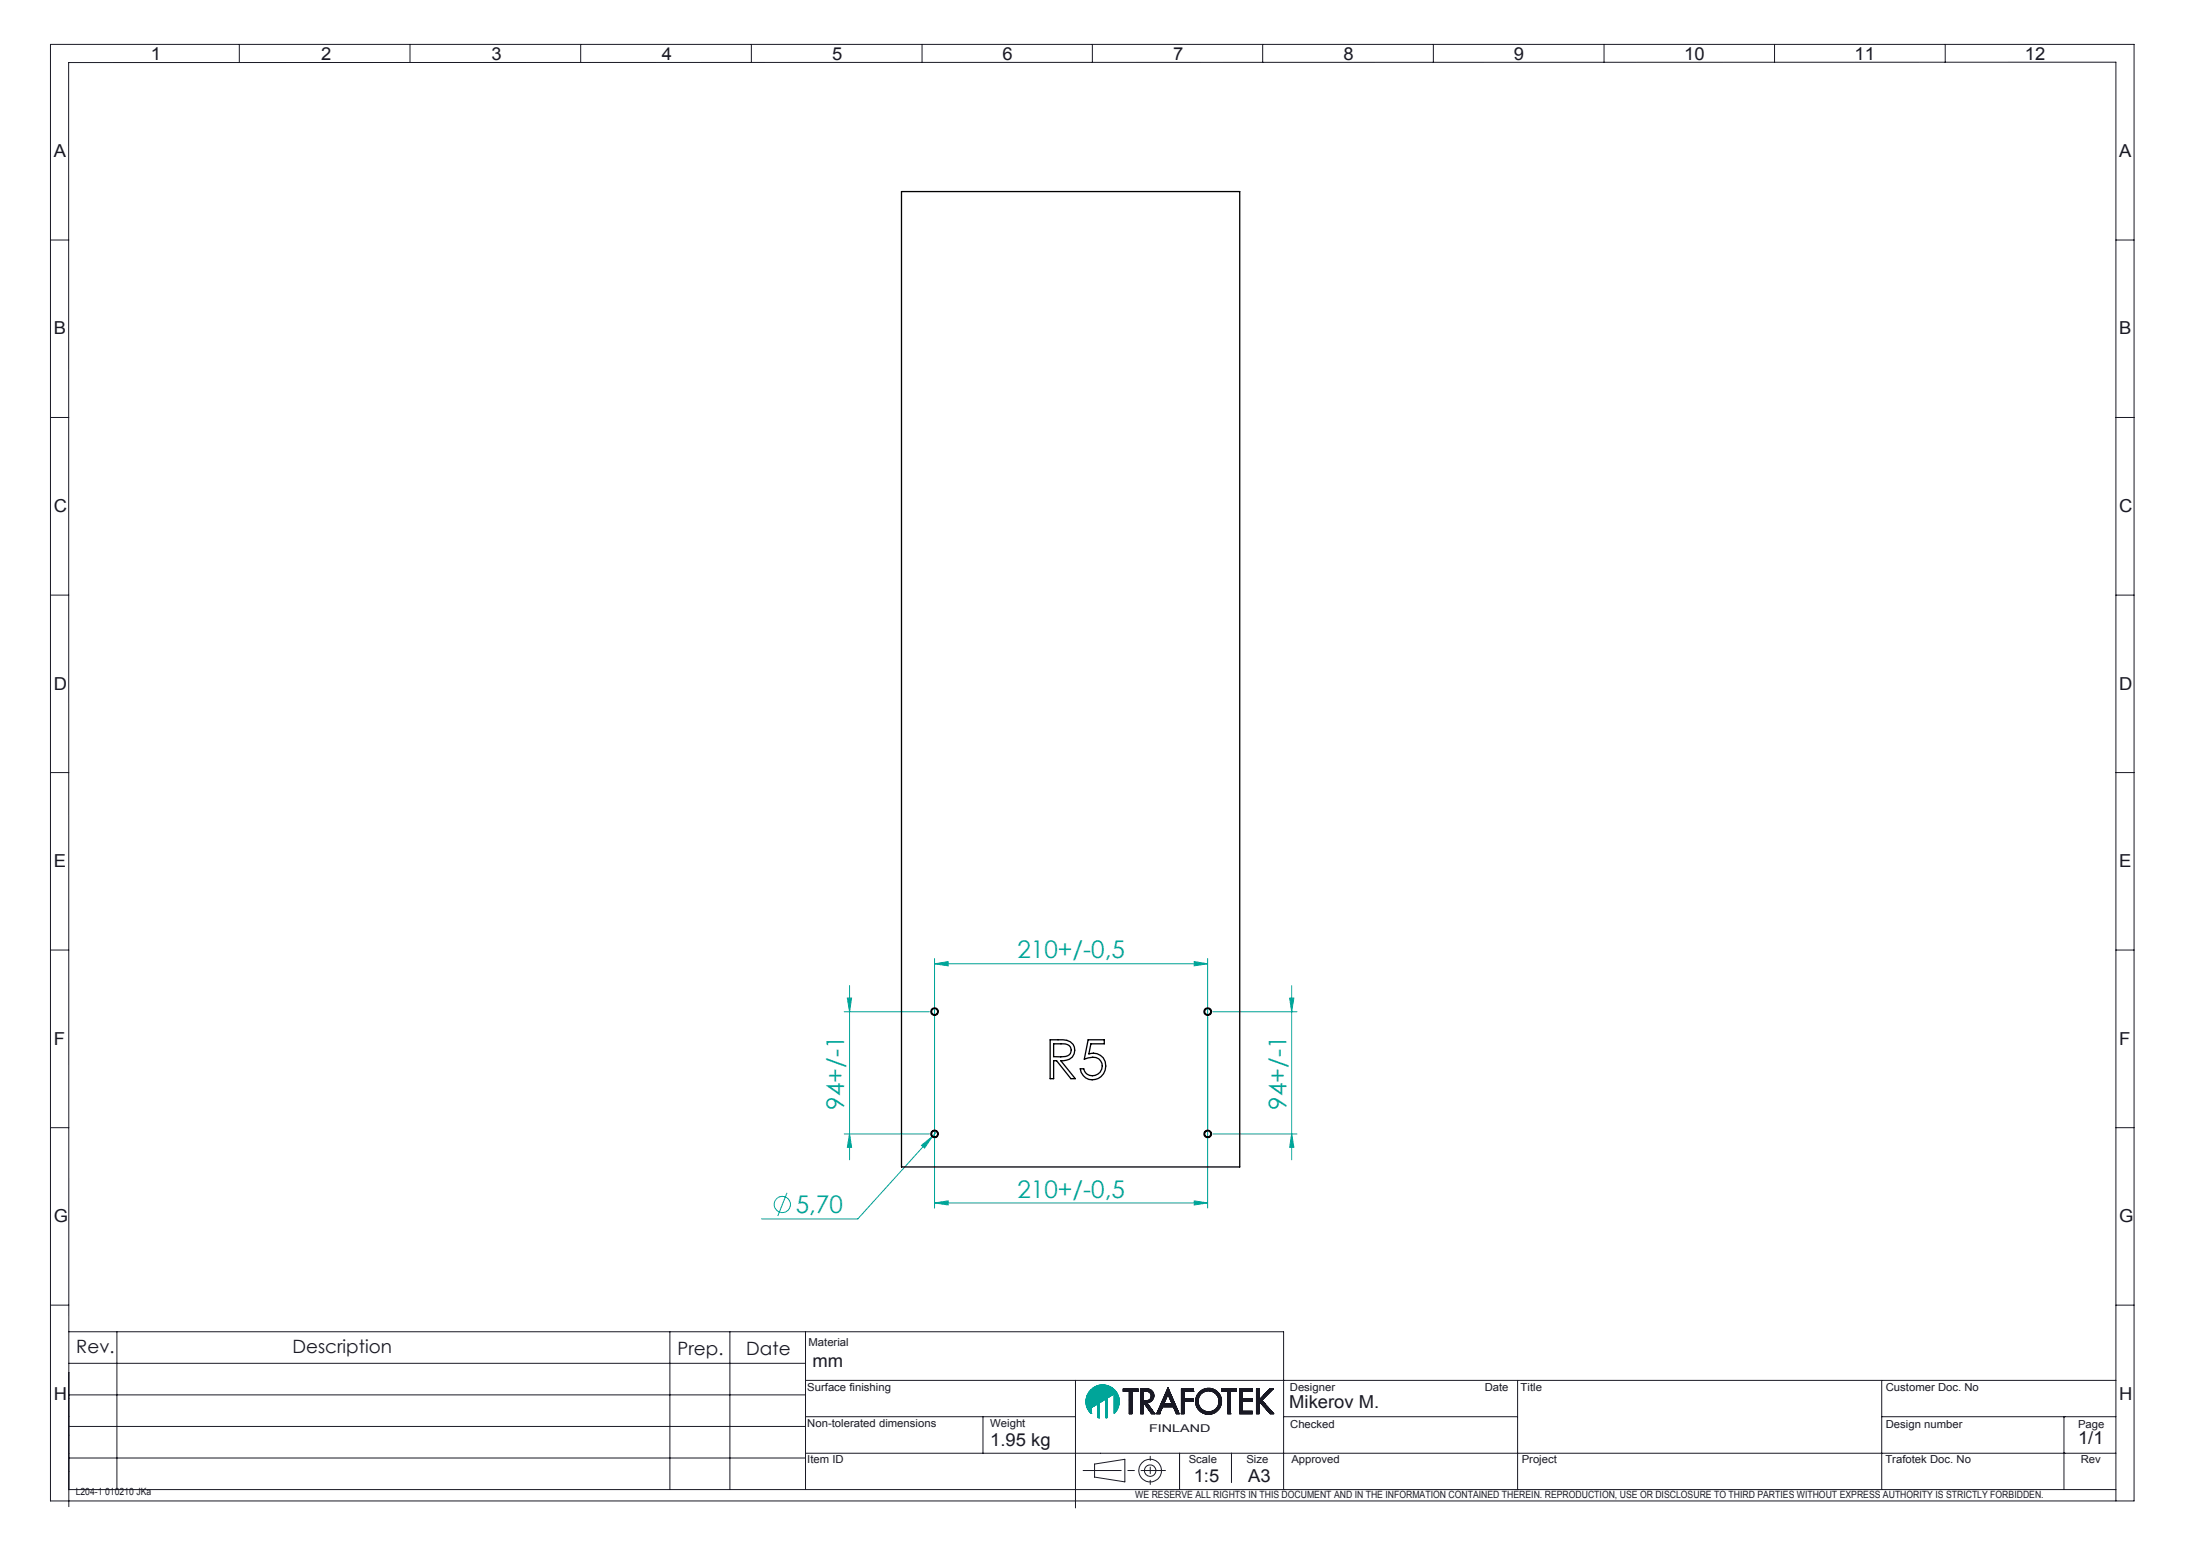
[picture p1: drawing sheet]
<svg xmlns="http://www.w3.org/2000/svg" width="420mm" height="297mm" viewBox="0 0 420 297" stroke-linecap="round" stroke-linejoin="round" font-family="sans-serif">
<g fill="none" stroke="#00a599" stroke-width=".19">
<path d="M162.3 194.5h16.3M162.9 191.9h.8l-.4 2.6zM163.3 189.5v33.5M179.6 185.3l2.6-.4v.8zM179.6 184.3v47.9M179.6 185.3h52.5M229.6 184.9l2.5 .4-2.5 .4zM232.1 184.3v47.9M233.2 194.5h16.1M247.9 191.9h.8l-.4 2.6zM248.3 189.5v33.5M162.3 218h16.3"/>
<path d="M163.3 218l.4 2.6h-.8zM179.2 218.5l-14.3 15.8h-18.5M180.1 217.4l-.9 1.1M233.2 218h16.1M248.3 218l.4 2.6h-.8zM151.3 229.3l-1.8 4.4M177.1 220.2l2.1-1.7-1.5 2.2zM179.6 231.2l2.6-.3v.7zM179.6 231.2h52.5M229.6 230.9l2.5 .3-2.5 .4zM209.7 271.7h.1M209.7 270.7l-.5 .5"/>
<path d="M209.7 270.8l-.4 .4M209.7 270.9l-.4 .3 .4-.3M209.7 271l-.3 .4M209.7 271.1l-.3 .3M209.7 271.2l-.3 .3M209.7 271.3l-.2 .2M209.7 271.4l-.2 .1M209.7 271.4l-.2 .2M209.7 271.5l-.1 .1M209.7 271.6h-.1M209.7 271.6v.1M209.7 271.7a3.2 3.2 0 0 1 0-4.5 3.2 3.2 0 0 1 4.5 0 3.2 3.2 0 0 1 0 4.5v-3.7l-1.3 .7v3.8l-.3 .1"/>
<path d="M209.8 267.1l-.2 .2M210 270.5l3.7-3.8-3.9 3.9M210.1 266.8l-.8 .8M210.3 266.7l-1.1 1.1M210.5 266.6l-1.4 1.4M210.6 266.5l-1.6 1.6M210.7 266.4l-1.7 1.8M210.9 266.4l-2 1.9M211 269.9v2.6M211 269.9l-1.3 .7v1.1M211 266.4l-2.1 2M211 272.5l.3 .1"/>
<path d="M211.1 266.3l-2.2 2.2M211.1 266.3l-2.3 2.3M211.2 266.3l-2.4 2.4M211.3 272.6v-2.9l1.3-.8v3.7M211.3 269.8l-.3 .3M211.3 269.8l-.3 .4M211.3 269.9l-.3 .3M211.3 270l-.3 .3M211.3 270l-.3 .4M211.3 270.1l-.3 .3M211.3 270.2l-.3 .3M211.3 270.3l-.3 .3"/>
<path d="M211.3 270.4l-.3 .3M211.3 270.5l-.3 .3M211.3 270.5l-.3 .4M211.3 270.6l-.3 .3M211.3 270.7l-.3 .3M211.3 270.8l-.3 .3M211.3 270.9l-.3 .3M211.3 271l-.3 .3M211.3 271l-.3 .4M211.3 271.1l-.3 .3M211.3 271.2l-.3 .3M211.3 271.2l-.3 .4"/>
<path d="M211.3 271.3l-.3 .3M211.3 271.4l-.3 .3M211.3 271.4l-.3 .4M211.3 271.5l-.3 .3M211.3 271.6l-.3 .3M211.3 271.6l-.3 .4M211.3 271.7l-.3 .4M211.3 271.8l-.3 .3M211.3 271.8l-.3 .4M211.3 271.9l-.3 .4M211.3 272l-.3 .3M211.3 272.1l-.3 .3"/>
<path d="M211.3 272.1l-.3 .4M211.3 272.2l-.3 .3M211.3 272.3l-.2 .2M211.3 272.4l-.1 .2M211.3 272.5l-.1 .1M211.3 272.6h.1M211.3 266.3l-2.5 2.5M211.4 266.3l-2.6 2.6M211.5 266.2l-2.7 2.8M211.6 266.2l-2.8 2.9M211.7 266.2l-3 2.9M211.7 266.2l-3 3"/>
<path d="M211.8 266.2l-3.1 3.1M211.9 266.2l-3.2 3.2M212 266.2l-3.3 3.3M212.1 266.2l-3.4 3.4M212.2 266.2l-3.5 3.5M212.3 266.2l-3.6 3.6M212.3 266.2l-3.5 3.6M212.4 266.3l-3.6 3.7M212.6 266.3l-3.8 3.8M212.6 269l1.7-1.7-1.7 1.7M212.6 270.6l.3-.3-.3 .3M212.7 266.3l-3.9 3.8"/>
<path d="M212.7 266.3l-3.9 3.9M212.8 266.3l-4 4M212.9 266.3l-4 4.1M212.9 268.8l-.3 .3M212.9 268.9l-.3 .3M212.9 269l-.3 .2M212.9 269l-.3 .3M212.9 269.1l-.3 .3M212.9 269.2l-.3 .2M212.9 269.2l-.3 .3M212.9 269.3l-.3 .3M212.9 269.4l-.3 .3"/>
<path d="M212.9 269.5l-.3 .3M212.9 269.6l-.3 .3M212.9 269.7l-.3 .2M212.9 269.7l-.3 .3M212.9 269.8l-.3 .3M212.9 269.9l-.3 .3M212.9 270l-.3 .3M212.9 270.1l-.3 .3M212.9 270.2l-.3 .2M212.9 270.2l-.3 .3M212.9 270.4l-.3 .3M212.9 270.5l-.3 .3"/>
<path d="M212.9 270.5l-.3 .4M212.9 270.6l-.3 .3M212.9 270.7l-.3 .3M212.9 270.8l-.3 .3M212.9 270.9l-.3 .3M212.9 271l-.3 .3M212.9 271l-.3 .4M212.9 271.1l-.3 .3M212.9 271.2l-.3 .3M212.9 271.2l-.3 .4M212.9 271.3l-.3 .3M212.9 271.4l-.3 .3"/>
<path d="M212.9 271.5l-.3 .3M212.9 271.6l-.3 .3M212.9 271.7l-.3 .3M212.9 271.7l-.3 .4M212.9 271.8l-.3 .3M212.9 271.9l-.3 .3M212.9 272l-.3 .3M212.9 272.1l-.3 .3M212.9 272.2l-.3 .3M212.9 272.2l-.3 .4M212.9 272.3l-.3 .3M212.9 272.4l-.2 .2"/>
<path d="M212.9 272.4l-.1 .1M212.9 266.4l-4 4M213 266.4l-4.1 4.1M213.1 266.4l-4.1 4.2 4.1-4.2M213.2 266.5l-4.2 4.2M213.2 266.5l-4.2 4.2 4.3-4.2M213.3 266.5l-4.2 4.3 4.3-4.2M213.4 266.6l-4.3 4.3M213.5 266.6l-4.4 4.4M213.5 266.6l-4.3 4.4M213.6 266.7l-4.4 4.3M213.6 266.7l-4.4 4.4"/>
<path d="M213.8 266.8l-3.6 3.6M213.8 266.8l-3.4 3.5M213.9 266.8l-3.3 3.4M213.9 266.9l-3.2 3.1M213.9 266.9l-3 3M214 266.9l-3 3M214 267l-3 3M214 267l-2.5 2.6M214.1 267l-2.5 2.5M214.1 267.1l-2.3 2.3M214.2 267.1l-2.2 2.2M214.2 268.1l.4-.5-.4 .5"/>
<path d="M214.2 268.7l.6-.7-.6 .8M214.2 267.2l-2 2M214.2 267.2l-1.9 1.9M214.3 267.2l-1.8 1.8M214.3 267.3l-1.3 1.3M214.4 267.4l-1.2 1.1M214.4 267.4l-1 1M214.4 271.5l-.2 .2M214.5 267.4l-.9 .9M214.5 267.5l-.8 .7M214.5 267.5l-.6 .6M214.6 267.5l-.5 .5"/>
<path d="M214.6 267.6l-.4 .4M214.6 271.2l-.4 .4M214.7 267.7l-.5 .5M214.7 267.8l-.5 .5M214.7 267.8l-.5 .6M214.7 267.9l-.5 .5M214.7 271l-.5 .6M214.8 267.9l-.6 .6M214.8 267.9l-.6 .7M214.8 268l-.6 .6M214.8 270.9l-.6 .6M214.9 268.1l-.7 .7"/>
<path d="M214.9 270.8l-.7 .6M214.9 268.2l-.7 .7M214.9 268.2l-.7 .8M214.9 270.6l-.7 .8M214.9 268.3l-.7 .7M214.9 268.4l-.7 .7M215 268.4l-.8 .8M215 270.5l-.8 .8M215 268.5l-.8 .8M215 268.6l-.8 .8M215 270.3l-.8 .8M215 270.4l-.8 .8"/>
<path d="M215.1 268.6l-.9 .8M215.1 268.7l-.9 .8M215.1 270.2l-.9 .9M215.1 268.7l-.9 .9M215.1 268.8l-.9 .9M215.1 270l-.9 .9M215.1 270.1l-.9 .9M215.1 268.9l-.9 .9M215.1 269l-.9 .9M215.1 269.1l-.9 .9M215.1 269.1l-.9 1M215.1 269.7l-.9 .9"/>
<path d="M215.1 269.8l-.9 .9M215.1 269.9l-.9 .9M215.1 269.9l-.9 1M215.2 269.2l-1 1M215.2 269.3l-1 .9M215.2 269.3l-1 1M215.2 269.4l-1 1M215.2 269.5l-1 .9M215.2 269.6l-1 .9M215.2 269.6l-1 1"/>
<circle cx="150.4" cy="231.5" r="1.56"/>
</g>
<g fill="none" stroke="#191924" stroke-width=".19">
<path d="M9.7 8.5h400.5v280h-400.5zM46 8.5v3.5M78.8 8.5v3.5M111.6 8.5v3.5M144.4 8.5v3.5M177.2 8.5v3.5M210 8.5v3.5M242.7 8.5v3.5M275.5 8.5v3.5M308.3 8.5v3.5M341.1 8.5v3.5M373.9 8.5v3.5"/>
<path d="M9.7 46.1h3.5M406.7 46.1h3.5M9.7 80.3h3.5M406.7 80.3h3.5M9.7 114.4h3.5M406.7 114.4h3.5M9.7 148.5h3.5M406.7 148.5h3.5M9.7 182.6h3.5M406.7 182.6h3.5M9.7 216.8h3.5M406.7 216.8h3.5"/>
<path d="M9.7 250.9h3.5M13.2 256h233.5v30.3M22.5 256v30.3M128.8 256v30.3M140.3 256v30.3M154.8 256v30.3M406.7 250.9h3.5M13.2 274.2h141.6M13.2 268.1h141.6M13.2 262.1h141.6M154.8 265.4h251.9M154.8 279.4h251.9"/>
<path d="M154.8 272.3h51.9M188.9 272.3v7.1M206.7 265.4v24.5M215.9 267.5h1.2v4.3M216 267h-.1M216 267l-.1 .1M216.1 267l-.2 .2M216.2 267l-.3 .3M216.3 267l-.4 .3M216.3 267l-.4 .4M216.4 267l-.5 .5M216.5 267l-.5 .5"/>
<path d="M216.6 267l-.5 .5M216.7 267l-.5 .5M216.7 267l-.4 .5M216.8 267l-.5 .5M216.9 267l-.5 .5M217 267l-.5 .5M217.1 267l-.5 .5M217.2 267l-.5 .5M217.3 267l-.5 .5M217.4 267l-.5 .5M217.5 267l-.5 .5M217.6 267l-.5 .5"/>
<path d="M217.6 267.5l-.5 .6M217.6 267.6l-.5 .5M217.6 267.7l-.5 .5M217.6 267.8l-.5 .5M217.6 267.8l-.5 .6M217.6 267.9l-.5 .5M217.6 268l-.5 .5M217.6 268l-.5 .6M217.6 268.1l-.5 .5M217.6 268.2l-.5 .5M217.6 268.2l-.5 .6M217.6 268.3l-.5 .5"/>
<path d="M217.6 268.4l-.5 .5M217.6 268.5l-.5 .5M217.6 268.5l-.5 .6M217.6 268.6l-.5 .5M217.6 268.7l-.5 .5M217.6 268.8l-.5 .5M217.6 268.9l-.5 .5M217.6 269l-.5 .4M217.6 269l-.5 .5M217.6 269.1l-.5 .5M217.6 269.2l-.5 .5M217.6 269.3l-.5 .5"/>
<path d="M217.6 269.3l-.5 .6M217.6 269.4l-.5 .5M217.6 269.5l-.5 .5M217.6 269.6l-.5 .5M217.6 269.6l-.5 .6M217.6 269.7l-.5 .5M217.6 269.8l-.5 .5M217.6 269.8l-.5 .6M217.6 269.9l-.5 .5M217.6 270l-.5 .5M217.6 270l-.5 .6M217.6 270.1l-.5 .5"/>
<path d="M217.6 270.2l-.5 .5M217.6 270.3l-.5 .5M217.6 270.3l-.5 .6M217.6 270.4l-.5 .5M217.6 270.5l-.5 .5M217.6 270.5l-.5 .6M217.6 270.6l-.5 .5M217.6 270.7l-.5 .5M217.6 270.8l-.5 .5M217.6 270.8l-.5 .6M217.6 270.9l-.5 .5M217.6 271l-.5 .5"/>
<path d="M217.6 271l-.5 .6M217.6 271.1l-.5 .5M217.6 271.2l-.5 .5M217.6 271.2l-.5 .6M217.6 271.3l-.5 .5M217.6 271.4l-.4 .4M217.6 271.5l-.3 .3M217.6 271.6l-.2 .2M217.6 271.7l-.1 .1M217.6 271.7v.1M217.7 267l-.6 .6M217.8 267l-.7 .7"/>
<path d="M217.8 267l-.7 .8M217.9 267l-.8 .9M218 267l-.9 .9M218.1 267l-1 1M218.1 267l-.4 .5M218.2 267l-.5 .5M218.3 267l-.5 .5M218.3 267l-.4 .5M218.4 267l-.5 .5M218.5 267l-.5 .5M218.5 267l-.4 .5M218.6 267l-.4 .5"/>
<path d="M218.7 267l-.5 .5M218.8 267.5h-1.2v4.3h-.5M218.8 267v.5M218.8 267h-2.9v.5M218.8 267l-.5 .5M218.8 267.1l-.4 .4M218.8 267.2l-.4 .3M218.8 267.2l-.3 .3M218.8 267.3l-.2 .2M218.8 267.4l-.1 .1M219.3 271.8h.5v-2.1l1.5 2.1M219.3 268.8l.5-.4-.5 .5"/>
<path d="M219.3 267v.1M219.4 267l-.1 .2M219.5 267l-.2 .2M219.5 267l-.2 .3M219.6 267l-.3 .4M219.7 267l-.4 .4M219.7 267l-.4 .5M219.8 267.5h.7a.89 .89 0 0 1 .8 .9 .89 .89 0 0 1-.8 .8h-.7zM219.8 268.4l-.5 .6M219.8 268.5l-.5 .5M219.8 268.6l-.5 .5M219.8 268.6l-.5 .6"/>
<path d="M219.8 268.7l-.5 .5M219.8 268.8l-.5 .5M219.8 268.8l-.5 .6M219.8 268.9l-.5 .5M219.8 269l-.5 .5M219.8 269.1l-.5 .5M219.8 269.1l-.5 .6M219.8 269.2l-.5 .5M219.8 267.5l-.5 .5M219.8 267.6l-.5 .5M219.8 267.7l-.5 .5M219.8 267.8l-.5 .4"/>
<path d="M219.8 267.8l-.5 .5M219.8 267.9l-.5 .5M219.8 268l-.5 .5M219.8 268.1l-.5 .5M219.8 268.2l-.5 .5M219.8 269.8l-.5 .5M219.8 269.8l-.5 .6M219.8 269.9l-.5 .5M219.8 270l-.5 .5M219.8 270l-.5 .6M219.8 270.1l-.5 .5M219.8 270.2l-.5 .5"/>
<path d="M219.8 270.3l-.5 .5M219.8 270.3l-.5 .6M219.8 270.4l-.5 .5M219.8 270.5l-.5 .5M219.8 270.5l-.5 .6M219.8 270.6l-.5 .5M219.8 270.7l-.5 .5M219.8 270.8l-.5 .5M219.8 270.8l-.5 .6M219.8 270.9l-.5 .5M219.8 271l-.5 .5M219.8 271l-.5 .6"/>
<path d="M219.8 271.1l-.5 .5M219.8 271.2l-.5 .5M219.8 271.2l-.5 .6M219.8 271.3l-.5 .5M219.8 271.4l-.4 .4M219.8 271.5l-.3 .3M219.8 271.6l-.2 .2M219.8 271.7l-.2 .1M219.8 271.7l-.1 .1M219.8 269.2l-.5 .6M219.8 267l-.5 .6M219.9 269.2l-.6 .7"/>
<path d="M219.9 267l-.6 .6M220 269.2l-.7 .7M220 267l-.7 .7M220 267l-.7 .8 .8-.8M220 269.2l-.7 .8M220.1 269.2l-.8 .9M220.2 267l-.9 .9M220.2 269.2l-.9 1M220.2 267l-.9 1M220.3 267l-.4 .5M220.3 269.2l-.4 .5M220.4 267l-.5 .5"/>
<path d="M220.4 269.2l-.5 .5M220.5 269.6a1.32 1.32 0 0 0 1.3-1.3 1.32 1.32 0 0 0-1.3-1.3h-1.2v4.8M220.5 269.6l1.5 2.2M220.5 267l-.5 .5M220.5 269.2l-.6 .6M220.5 269.7l-.4 .3M220.5 267l-.4 .5M220.5 269.2l-.5 .6M220.5 269.7l-.3 .4M220.5 269.8l-.3 .3M220.6 269.8l-.4 .4M220.6 267l-.5 .5"/>
<path d="M220.6 269.9l-.4 .3M220.6 269.2l-.6 .6M220.6 269.9l-.3 .4M220.7 267l-.5 .5M220.7 269.9l-.4 .4M220.7 270l-.4 .4M220.7 269.2l-.7 .7M220.7 270l-.3 .4M220.8 267l-.5 .5M220.8 270.1l-.4 .4M220.8 270.2l-.3 .3M220.8 267l-.4 .5"/>
<path d="M220.8 271.1l.4-.4-.3 .4M220.9 267l-.4 .5M220.9 269.1l-.9 .8M220.9 270.3l-.4 .2M220.9 270.3l-.3 .3M220.9 270.4l-.3 .3M221 267.1l-.4 .4M221 270.4l-.4 .4M221 270.4l-.3 .4M221 271.3l.4-.3-.3 .4M221.1 267.1l-.5 .4M221.1 270.5l-.4 .3"/>
<path d="M221.1 270.5l-.4 .4M221.1 267.1l-.4 .4M221.1 270.6l-.3 .4M221.2 270.6l-.4 .4M221.2 267.2l-.4 .3M221.2 270.7l-.4 .3M221.2 267.2l-.4 .4M221.3 267.2l-.4 .4M221.3 268.4l.5-.5-.5 .6M221.3 270.8l-.4 .3M221.3 267.3l-.4 .3M221.3 270.8l-.4 .4"/>
<path d="M221.3 271.8h.7M221.3 267.3l-.4 .4M221.3 270.9l-.3 .3M221.4 267.3l-.4 .4M221.4 270.9l-.4 .4M221.4 267.4l-.3 .3M221.4 267.4l-.3 .4M221.4 271l-.3 .4M221.5 267.4l-.4 .4M221.5 271.1l-.4 .4M221.5 271.8l.3-.3-.3 .3M221.5 267.5l-.4 .4"/>
<path d="M221.5 269.1l-.2 .2M221.5 271.1l-.3 .4 .3-.3M221.5 267.5l-.3 .4M221.6 267.5l-.4 .4M221.6 271.2l-.4 .4M221.6 267.6l-.4 .4M221.6 271.3l-.3 .3M221.7 267.7l-.5 .4M221.7 268.9l-.6 .6M221.7 271.3l-.4 .4M221.7 267.7l-.4 .4M221.7 267.8l-.4 .4"/>
<path d="M221.7 271.4l-.4 .3M221.7 267.8l-.4 .5M221.7 268.8l-.7 .8M221.7 271.4l-.4 .4M221.8 267.9l-.5 .5M221.8 268.7l-.9 .9M221.8 271.5l-.4 .3M221.8 268l-.6 .6M221.8 268.1l-.6 .6M221.8 268.1l-.7 .7M221.8 268.5l-1.1 1.1M221.8 268.6l-1 1"/>
<path d="M221.8 268.2l-1.7 1.8M221.8 268.3l-1.3 1.3M221.8 268.4l-1.3 1.2M221.8 268.4l-1.2 1.2M221.8 271.6l-.2 .2M221.9 271.6l-.2 .2M221.9 271.7l-.1 .1M221.9 271.7v.1M222 271.8h.1M222.3 271.8h.6M222.9 271.8h.1M223 271.6l-.2 .2"/>
<path d="M223 271.5l-.3 .3M223.1 271.4l-.4 .4M223.1 271.3l-.5 .5M223.2 271.1l-.7 .7M223.2 271l-.7 .8M223.3 270.9l-.9 .9M223.3 270.8l-1 1M223.4 270.6l-1 1M223.4 270.5l-1 1M223.5 270.4h2M223.5 270.4l-.6 1.4M223.7 268.7l1.2-1.2-1.3 1.3"/>
<path d="M223.7 269.9l-1 1M223.8 269.8l-1 1M223.8 269.9l-1.1 1.1M223.8 269.7l-1 .9M223.8 269.9l-1.2 1.2M223.9 269.5l-1 1M223.9 269.4l-1 1M223.9 269.9l-1.4 1.4M224 269.3l-1 1M224 269.9l-1.5 1.5M224 269.2l-1 1M224 269.9l-.5 .5"/>
<path d="M224.1 269l-1 1M224.1 269.9l-.5 .5M224.2 268.9l-1.1 1M224.2 268.8l-1 1M224.2 269.9l-.5 .5M224.3 267.3l.3-.3-.4 .4M224.3 268.7l-1.1 1M224.3 269.9l-.6 .5M224.3 268.5l-1 1M224.3 269.9l-.5 .5M224.4 267l.2-.1-.3 .3M224.4 268.4l-1.1 1"/>
<path d="M224.4 268.3l-1 1M224.4 269.9l-.5 .5M224.5 268.2l-1.1 1M224.5 269.9l-.6 .5M224.5 266.8l-2.2 5M224.5 266.8l2.2 5M224.5 268l.8 1.9h-1.6zM224.5 266.8h.1M224.5 266.8l-.1 .1M224.5 269.9l-.5 .5M224.6 269.9l-.5 .5M224.6 267l-.4 .5"/>
<path d="M224.7 267.1l-.7 .7M224.7 269.9l-.5 .5M224.7 267.2l-.8 .8M224.8 267.3l-.9 .9M224.8 269.9l-.6 .5M224.8 267.4l-1 .9M224.8 267.4l-1 1M224.8 270.4l.9-.9-.8 .9M224.8 267.5l-1.1 1M224.8 269.9l-.5 .5M224.9 267.6l-1.4 1.4M224.9 269.9l-.5 .5"/>
<path d="M224.9 267.7l-.4 .4M224.9 267.8l-.4 .3M224.9 270.4l.8-.8-.7 .8M225 267.8l-.4 .4M225 269.9l-.6 .5M225 267.9l-.4 .3M225 267.9l-.4 .4M225 268l-.4 .4M225 269.9l-.5 .5M225.1 268l-.4 .4M225.1 268.1l-.4 .4M225.1 269.9l-.5 .5"/>
<path d="M225.1 268.2l-.3 .4M225.1 269.5l.4-.4-.4 .4M225.1 270.4l.7-.6-.6 .6M225.2 268.3l-.4 .4M225.2 269.9l-.6 .5M225.2 268.4l-.4 .4M225.2 268.4l-.3 .4M225.2 268.5l-.3 .4M225.2 269.9l-.5 .5M225.3 268.5l-.4 .4M225.3 268.6l-.4 .4M225.4 268.7l-.4 .4"/>
<path d="M225.4 268.8l-.4 .4M225.4 268.8l-.4 .5M225.5 268.9l-.4 .4M225.5 269l-.4 .4M225.5 270.4l.6 1.4M225.6 269.2l-.4 .4M225.6 269.3l-.4 .4M225.6 269.4l-.4 .4M225.7 269.4l-.4 .4M225.7 269.5l-.4 .4M225.8 269.7l-.7 .7M225.8 269.9l-.5 .5"/>
<path d="M225.9 269.9l-.5 .5M225.9 270l-.5 .4M225.9 270l-.4 .4M226 270.1l-.4 .4M226 270.2l-.4 .3M226 270.2l-.4 .4M226 270.3l-.4 .3M226 270.3l-.4 .4M226.1 270.4l-.4 .4M226.1 270.5l-.4 .4M226.1 271.8h.6M226.2 270.6l-.4 .4"/>
<path d="M226.2 270.7l-.4 .4M226.2 270.8l-.4 .4M226.2 271.8l.4-.3-.3 .3M226.3 270.9l-.4 .3M226.3 270.9l-.4 .4M226.3 271l-.3 .4M226.4 271.1l-.4 .4 .4-.4M226.4 271.2l-.4 .4M226.4 271.2l-.3 .4M226.4 271.8l.2-.2-.1 .2M226.5 271.4l-.4 .3M226.5 271.4l-.4 .4"/>
<path d="M226.5 271.4l-.3 .4M226.6 271.6l-.2 .2M226.7 271.8h.1M226.7 271.7l-.1 .1M226.7 279.4v6.9M227.1 267h2.3M227.1 267v4.8M227.1 270.9l.5-.4-.5 .5M227.1 267h.1M227.2 267l-.1 .1M227.3 267l-.2 .2M227.4 267l-.3 .3"/>
<path d="M227.5 267l-.4 .4M227.6 269.4v2.4h-.5M227.6 268.9h1.8M227.6 267l-.5 .5M227.6 267.5l-.5 .6M227.6 267.6l-.5 .5M227.6 267.8l-.5 .5M227.6 267.8l-.5 .6M227.6 267.9l-.5 .5M227.6 268l-.5 .5M227.6 268.1l-.5 .5M227.6 268.2l-.5 .5"/>
<path d="M227.6 268.2l-.5 .6M227.6 268.3l-.5 .5M227.6 268.4l-.5 .5M227.6 268.5l-.5 .5M227.6 268.5l-.5 .6M227.6 268.6l-.5 .5M227.6 268.7l-.5 .5M227.6 268.8l-.5 .5M227.6 268.9l-.5 .5M227.6 269.5l-.5 .5M227.6 269.6l-.5 .5M227.6 270.7l-.5 .5"/>
<path d="M227.6 267.7l-.5 .5M227.6 268l-.5 .6M227.6 268.7l-.5 .6M227.6 269.4l-.5 .6M227.6 269.7l-.5 .5M227.6 269.8l-.5 .5M227.6 269.9l-.5 .5M227.6 270l-.5 .5M227.6 270.1l-.5 .5M227.6 270.2l-.5 .4M227.6 270.2l-.5 .5M227.6 270.3l-.5 .5"/>
<path d="M227.6 270.4l-.5 .5M227.6 270.5l-.5 .6M227.6 270.6l-.5 .5M227.6 270.8l-.5 .5M227.6 270.8l-.5 .6M227.6 270.9l-.5 .5M227.6 271l-.5 .5M227.6 271l-.5 .6M227.6 271.1l-.5 .5M227.6 271.2l-.5 .5M227.6 271.2l-.5 .6M227.6 271.3l-.4 .5"/>
<path d="M227.6 271.4l-.4 .4M227.6 271.5l-.3 .3M227.6 271.5l-.2 .3M227.6 271.6l-.2 .2M227.6 271.7l-.1 .1M227.6 271.7v.1M227.6 268.9l-.5 .6M227.7 267l-.6 .6M227.7 268.9l-.6 .7M227.8 267l-.7 .6M227.8 268.9l-.7 .7M227.8 267l-.7 .7"/>
<path d="M227.9 268.9l-.8 .8M227.9 267l-.8 .8M227.9 268.9l-.8 .9M228 267l-.9 .9M228 268.9l-.9 .9M228 268.9l-.9 1M228.1 267l-1 1M228.1 268.9l-.5 .5M228.2 267l-.5 .5M228.2 268.9l-.5 .5M228.2 267l-.4 .5M228.2 268.9l-.4 .5"/>
<path d="M228.3 267l-.5 .5M228.3 268.9l-.4 .5M228.4 267l-.5 .5M228.4 268.9l-.5 .5M228.5 267l-.5 .5M228.5 268.9l-.5 .5M228.5 268.9l-.4 .5M228.6 267l-.5 .5M228.6 268.9l-.5 .5M228.7 267l-.5 .5M228.7 268.9l-.5 .5M228.7 268.9l-.4 .5"/>
<path d="M228.8 267l-.5 .5M228.8 268.9l-.4 .5M228.9 267l-.5 .5M228.9 268.9l-.5 .5M229 267l-.5 .5M229 268.9l-.5 .5M229.1 267l-.5 .5M229.1 268.9l-.5 .5M229.2 267l-.5 .5M229.2 268.9l-.5 .5M229.3 267l-.5 .5M229.3 268.9l-.5 .5"/>
<path d="M229.4 267.5h.1M229.4 267.5h-1.8v1.4M229.4 267v.5M229.4 268.9v.5h-1.8M229.4 267l-.4 .5M229.4 267.1l-.4 .4M229.4 267.2l-.3 .3M229.4 267.3l-.2 .2M229.4 267.4l-.1 .1M229.4 268.9l-.5 .5M229.4 267l-.5 .5M229.4 269l-.4 .4"/>
<path d="M229.4 269.1l-.4 .3M229.4 269.1l-.3 .3M229.4 269.2l-.2 .2M229.4 269.3l-.2 .1M229.4 269.3l-.1 .1M230.3 269l-.5 .6M230.3 269.1l-.5 .5M230.3 269.2l-.5 .5M230.3 269.3l-.5 .4M230.3 269.3l-.5 .5M230.3 269.4l-.5 .5M230.3 269.5l-.4 .4"/>
<path d="M230.3 269.6l-.4 .4M230.3 269.6l-.4 .4 .4-.3M230.3 269.7l-.4 .5M230.4 268.9l-.6 .6M230.4 269.8l-.5 .4M230.4 269.8l-.5 .5M230.4 269.9l-.4 .4M230.4 268.8l-.6 .6M230.4 269.9l-.4 .5M230.4 270l-.4 .4M230.4 268.7l-.6 .6M230.4 270.1l-.4 .4"/>
<path d="M230.5 268.6l-.7 .7M230.5 270.2l-.4 .3M230.5 268.5l-.7 .7M230.5 270.2l-.4 .4M230.5 270.3l-.3 .3M230.5 270.3l-.3 .4M230.6 270.3l-.4 .4M230.6 270.4l-.4 .4M230.6 271.2l.3-.4-.3 .4M230.6 268.4l-.8 .7M230.6 270.4l-.3 .4M230.6 270.5l-.3 .4"/>
<path d="M230.7 270.5l-.4 .4M230.7 270.6l-.4 .3M230.7 270.6l-.3 .4M230.8 270.6l-.4 .4M230.8 267.4l-.5 .5M230.8 268.1l-1 1M230.8 270.7l-.4 .3M230.8 270.7l-.3 .4M230.9 270.8l-.4 .3 .4-.3M231 267.2l-.8 .9M231 270.9l-.4 .3 .4-.3M231.1 271l-.4 .3"/>
<path d="M231.1 271l-.3 .4M231.2 267.2l-1.1 1M231.2 271l-.4 .4M231.2 271.1l-.3 .3M231.3 267.1l-1.3 1.3M231.3 271.1l-.4 .4M231.3 271.1l-.3 .4M231.4 271.1l-.4 .4M231.4 267l-1.4 1.5M231.4 271.2l-.4 .3M231.4 271.7l.4-.4-.3 .4M231.5 271.2l-.4 .4"/>
<path d="M231.5 267l-1.6 1.6M231.6 271.2l-.4 .4M231.7 271.3l-.4 .4M231.7 266.9l-1.8 1.9M231.8 271.3l-.4 .4M231.8 266.9l-1.9 2M231.9 266.9l-2.1 2.1M232 271.4l-.5 .4M232 266.9l-1 1M232 271.4l-.4 .4M232.1 266.9l-.8 .8M232.1 271.4l-.5 .4"/>
<path d="M232.1 266.9l-.7 .7M232.1 271.4l-.4 .4 .5-.4M232.2 266.9l-.6 .6M232.3 266.9l-.6 .6M232.3 271.4l-.5 .4M232.3 266.9l-.5 .6M232.3 271.4l-.4 .4M232.4 266.9l-.6 .5M232.4 271.4l-.5 .4M232.5 266.9l-.5 .5M232.5 271.4l-.5 .5M232.6 266.9l-.6 .5"/>
<path d="M232.6 271.4l-.5 .5M232.6 266.9l-.5 .5M232.7 271.4l-.6 .5M232.7 266.9l-.5 .5M232.7 266.9l-.4 .5M232.7 271.3l-.5 .6M232.8 266.9l-.5 .5M232.8 271.3l-.6 .6M232.9 266.9l-.5 .5M232.9 266.9l-.4 .5M232.9 271.3l-.6 .6M233 266.9l-.5 .5"/>
<path d="M233 267l-.4 .4M233 271.2l-.6 .7M233.1 267l-.4 .4M233.2 271.2l-.8 .7M233.2 267l-.4 .4M233.3 267l-.4 .5M233.3 271.1l-.7 .8M233.3 267.1l-.4 .4M233.4 267.1l-.4 .4M233.5 267.2l-.3 .3M233.5 271l-.9 .9M233.6 267.2l-.4 .4"/>
<path d="M233.6 267.9l.4-.4-.4 .4M233.6 267.3l-.3 .3M233.7 267.3l-.4 .3M233.8 267.3l-.4 .4M233.8 268l.3-.4-.3 .4M233.8 267.4l-.3 .4M233.9 267.4l-.4 .4M233.9 267.5l-.3 .3M234 267.6l-.3 .3M234.1 267.6l-.4 .4M234.2 267.7l-.4 .4M234.2 267.8l-.3 .3"/>
<path d="M234.3 267.9l-.4 .3 .3-.4-.3 .3M234.4 267.9l-.4 .4M234.4 268l-.4 .4M234.4 268l-.3 .4M234.5 268.1l-.4 .4M234.5 270.6l-.9 1M234.5 268.2l-.4 .4M234.6 268.2l-.4 .5M234.6 268.4l-.4 .3M234.6 268.4l-.4 .4M234.6 268.5l-.4 .3M234.6 270.4l-1.3 1.3"/>
<path d="M234.7 268.5l-.4 .5M234.7 270.2l-1.5 1.5M234.7 268.6l-.4 .5M234.7 270.1l-1.6 1.7M234.7 268.7l-.4 .4M234.7 268.8l-.4 .4M234.7 270l-1.7 1.8M234.8 268.8l-.5 .5M234.8 268.9l-.5 .4M234.8 268.9l-.5 .5M234.8 269l-.5 .5M234.8 269.8l-2.1 2"/>
<path d="M234.8 269.8l-2 2M234.8 269.9l-1.9 1.9M234.8 269.1l-.5 .5M234.8 269.2l-.5 .5M234.8 269.2l-.5 .6M234.8 269.3l-.6 .6M234.8 269.4l-.6 .6M234.8 269.4l-.6 .7M234.8 269.5l-.7 .7M234.8 269.6l-.8 .8M234.8 269.7l-.9 .9M234.9 267h-.1"/>
<path d="M235 267l-.2 .1M235.1 267l-.3 .2M235.1 267l-.3 .3M235.2 267l-.4 .3M235.3 267l-.5 .4M235.3 267l-.5 .5M235.4 267l-.5 .5M235.5 267l-.5 .5M235.5 267l-.4 .5M235.6 267l-.5 .5M235.7 267l-.5 .5M235.8 267l-.5 .5"/>
<path d="M235.9 267l-.5 .5M236 267.5v4.3h.5M236 267l-.5 .5M236.1 267l-.5 .5M236.2 267l-.5 .5M236.3 267l-.5 .5M236.4 267l-.5 .5M236.5 267l-.5 .5M236.5 271.8h.1M236.5 267.5l-.5 .6M236.5 267.7l-.5 .5M236.5 267.8l-.5 .5"/>
<path d="M236.5 267.8l-.5 .6M236.5 267.9l-.5 .5M236.5 268l-.5 .5M236.5 268l-.5 .6M236.5 268.3l-.5 .5M236.5 268.5l-.5 .6M236.5 268.7l-.5 .5M236.5 267.6l-.5 .5M236.5 268.1l-.5 .5M236.5 268.2l-.5 .5M236.5 268.2l-.5 .6M236.5 268.4l-.5 .5"/>
<path d="M236.5 268.5l-.5 .5M236.5 268.6l-.5 .5M236.5 268.7l-.5 .6M236.5 268.8l-.5 .5M236.5 268.9l-.5 .5M236.5 269l-.5 .5M236.5 269l-.5 .6M236.5 269.1l-.5 .5M236.5 269.2l-.5 .5M236.5 269.2l-.5 .6M236.5 269.3l-.5 .5M236.5 269.4l-.5 .5"/>
<path d="M236.5 269.4l-.5 .6M236.5 269.5l-.5 .5M236.5 269.6l-.5 .5M236.5 269.7l-.5 .5M236.5 269.7l-.5 .6M236.5 269.8l-.5 .5M236.5 269.9l-.5 .5M236.5 269.9l-.5 .6M236.5 270l-.5 .5M236.5 270.1l-.5 .5M236.5 270.2l-.5 .5M236.5 270.2l-.5 .6"/>
<path d="M236.5 270.3l-.5 .5M236.5 270.4l-.5 .5M236.5 270.4l-.5 .6M236.5 270.5l-.5 .5M236.5 270.6l-.5 .5M236.5 270.6l-.5 .6M236.5 270.7l-.5 .5M236.5 270.8l-.5 .5M236.5 270.9l-.5 .5M236.5 270.9l-.5 .6M236.5 271l-.5 .5M236.5 271.1l-.5 .5"/>
<path d="M236.5 271.1l-.5 .6M236.5 271.2l-.5 .5M236.5 271.3l-.5 .5M236.5 271.4l-.4 .4M236.5 271.5l-.3 .3M236.5 271.6l-.2 .2M236.5 271.6l-.1 .2M236.5 271.7l-.1 .1M236.6 267l-.6 .6M236.7 267l-.7 .6M236.7 279.4v5.6M236.7 267l-.7 .7"/>
<path d="M236.8 267l-.8 .8M236.9 267l-.9 .9M237 267l-1 .9M237 267l-1 1M237.1 267l-.5 .5M237.2 267l-.5 .5M237.3 267l-.5 .5M237.4 267l-.5 .5M237.5 267l-.5 .5M237.6 267l-.5 .5M237.7 267h-2.9v.5h1.2M237.7 267v.5h-1.2v4.3"/>
<path d="M237.7 267l-.5 .5M237.7 267.1l-.4 .4M237.7 267.2l-.3 .3M237.7 267.2l-.2 .3M237.7 267.3l-.2 .2M237.7 267.4l-.1 .1M238.3 267h.1M238.3 267v4.8h2.4v-.5h-1.9M238.3 267h2.4M238.3 271.3l.5-.5-.5 .6M238.4 267l-.1 .1M238.5 267l-.2 .2"/>
<path d="M238.5 267l-.2 .3M238.6 267l-.3 .3M238.7 267l-.4 .4M238.8 267l-.5 .5M238.8 268.9h1.9v.5M238.8 267.5l-.5 .5M238.8 267.6l-.5 .5M238.8 267.6l-.5 .6M238.8 267.7l-.5 .5M238.8 267.8l-.5 .5M238.8 267.9l-.5 .5M238.8 267.9l-.5 .6"/>
<path d="M238.8 268l-.5 .5M238.8 268.1l-.5 .5M238.8 268.1l-.5 .6M238.8 268.2l-.5 .5M238.8 268.3l-.5 .5M238.8 268.4l-.5 .5M238.8 268.4l-.5 .6M238.8 268.5l-.5 .5M238.8 268.6l-.5 .5M238.8 268.6l-.5 .6M238.8 268.7l-.5 .5M238.8 268.8l-.5 .5"/>
<path d="M238.8 268.8l-.5 .6M238.8 268.9l-.5 .5M238.8 269.5l-.5 .5M238.8 269.6l-.5 .5M238.8 269.7l-.5 .5M238.8 269.8l-.5 .5M238.8 269.9l-.5 .5M238.8 270l-.5 .5M238.8 270.1l-.5 .5M238.8 270.2l-.5 .5M238.8 270.3l-.5 .5M238.8 270.4l-.5 .5"/>
<path d="M238.8 270.5l-.5 .5M238.8 270.6l-.5 .5M238.8 270.7l-.5 .5M238.8 270.8l-.5 .4M238.8 270.9l-.5 .6M238.8 271l-.5 .5M238.8 271.1l-.5 .5M238.8 271.1l-.5 .6M238.8 271.2l-.5 .5M238.8 271.3l-.5 .5M238.9 268.9l-.6 .6M238.9 271.3l-.5 .5"/>
<path d="M238.9 267l-.6 .6M238.9 268.9l-.6 .7M239 267l-.7 .7M239 268.9l-.7 .8M239 271.3l-.5 .5M239 267l-.7 .8M239.1 268.9l-.8 .8M239.1 271.3l-.5 .5M239.1 267l-.8 .8M239.1 268.9l-.8 .9M239.1 271.3l-.4 .5M239.2 267l-.9 .9"/>
<path d="M239.2 268.9l-.9 1M239.2 271.3l-.5 .5M239.3 267l-1 1M239.3 268.9l-1 1M239.3 271.3l-.5 .5M239.3 267l-.5 .5M239.4 268.9l-.5 .5M239.4 271.3l-.5 .5M239.4 267l-.5 .5M239.5 267l-.5 .5M239.5 268.9l-.5 .5M239.5 271.3l-.5 .5"/>
<path d="M239.6 268.9l-.5 .5M239.6 271.3l-.5 .5M239.6 267l-.5 .5M239.7 267l-.5 .5M239.7 268.9l-.5 .5M239.7 271.3l-.5 .5M239.7 267l-.4 .5M239.8 268.9l-.5 .5M239.8 271.3l-.5 .5M239.8 267l-.5 .5M239.9 268.9l-.5 .5M239.9 271.3l-.5 .5"/>
<path d="M239.9 267l-.5 .5M240 267l-.5 .5M240 268.9l-.5 .5M240 271.3l-.5 .5M240 268.9l-.4 .5M240.1 271.3l-.5 .5M240.1 267l-.5 .5M240.1 268.9l-.5 .5M240.2 267l-.5 .5M240.2 268.9l-.5 .5M240.2 271.3l-.5 .5M240.2 268.9l-.4 .5"/>
<path d="M240.3 271.3l-.5 .5M240.3 267l-.5 .5M240.3 268.9l-.4 .5M240.3 271.3l-.4 .5M240.4 267l-.5 .5M240.4 268.9l-.5 .5M240.4 271.3l-.5 .5M240.5 267l-.5 .5M240.5 268.9l-.5 .5M240.5 271.3l-.5 .5M240.5 268.9l-.4 .5M240.6 271.3l-.5 .5"/>
<path d="M240.6 267l-.5 .5M240.6 268.9l-.5 .5M240.7 267l-.5 .5M240.7 268.9l-.5 .5M240.7 271.3l-.5 .5M240.7 267v.5h-1.9v1.4M240.7 269.4h-1.9v1.9M240.7 267l-.4 .5M240.7 267.1l-.3 .4M240.7 267.2l-.2 .3M240.7 267.3l-.2 .2M240.7 267.3l-.1 .2"/>
<path d="M240.7 267.4v.1M240.7 269l-.4 .4M240.7 269.1l-.3 .3M240.7 269.2l-.2 .2M240.7 269.2l-.1 .2M240.7 269.3l-.1 .1M240.7 269.4h.1M240.7 271.4l-.4 .4M240.7 271.5l-.3 .3M240.7 271.6l-.2 .2M240.7 271.6l-.1 .2M240.7 271.7l-.1 .1"/>
<path d="M241.5 267h.1M241.5 267h.5M241.5 267v4.8M241.6 267h-.1M241.7 267l-.2 .1M241.7 267l-.2 .2M241.8 267l-.3 .3M241.9 267l-.4 .3M241.9 267l-.4 .4M242 267l-.5 .5M242 269.4v2.4h-.5M242 267v2.1"/>
<path d="M242 269.4l2.2 2.4M242 269.7l-.5 .5M242 267.6l-.5 .6M242 267.6l-.5 .5M242 267.7l-.5 .5M242 267.8l-.5 .5M242 267.9l-.5 .5M242 267.9l-.5 .6M242 268l-.5 .5M242 268.1l-.5 .5M242 268.1l-.5 .6M242 268.2l-.5 .5"/>
<path d="M242 268.3l-.5 .5M242 268.4l-.5 .5M242 268.4l-.5 .6M242 268.5l-.5 .5M242 268.6l-.5 .5M242 268.6l-.5 .6M242 268.7l-.5 .5M242 268.8l-.5 .5M242 268.8l-.5 .6M242 268.9l-.5 .5M242 269l-.5 .5M242 269.1l-.5 .5"/>
<path d="M242 269.4l-.5 .5M242 269.5l-.5 .5M242 269.6l-.5 .5M242 269.6l-.5 .6M242 269.8l-.5 .5M242 269.8l-.5 .6M242 267.1l-.5 .5M242 267.2l-.5 .5M242 267.2l-.5 .6M242 267.3l-.5 .5M242 267.4l-.5 .5M242 267.4l-.5 .6"/>
<path d="M242 267.5l-.5 .5M242 269.9l-.5 .5M242 270l-.5 .5M242 270.1l-.5 .5M242 270.2l-.5 .5M242 270.3l-.5 .5M242 270.4l-.5 .5M242 270.5l-.5 .5M242 270.6l-.5 .5M242 270.6l-.5 .6M242 270.7l-.5 .5M242 270.8l-.5 .5"/>
<path d="M242 270.9l-.5 .5M242 270.9l-.5 .6M242 271l-.5 .5M242 271.1l-.5 .5M242 271.1l-.5 .6M242 271.2l-.5 .5M242 271.3l-.5 .5M242 271.4l-.4 .4M242 271.4l-.3 .4M242 271.5l-.2 .3M242 271.6l-.2 .2M242 271.6l-.1 .2"/>
<path d="M242 271.7v.1M242.3 269.7l.4-.3-.3 .4M242.6 269.2l2.3 2.6h-.7M242.6 269.2l-.4 .4M242.6 269.3l-.3 .3 .3-.3M242.7 269.3l-.4 .4M242.7 269.4l-.3 .4M242.8 269.5l-.4 .3M242.8 269.5l-.3 .4M242.9 269.6l-.4 .3M242.9 269.6l-.3 .4M243 269.7l-.4 .3"/>
<path d="M243 269.7l-.3 .4M243.1 269.8l-.4 .3M243.1 269.8l-.4 .4M243.1 269.8l-.3 .4M243.2 269.9l-.4 .4M243.2 270.6l.3-.3-.3 .4M243.2 269.9l-.3 .4M243.3 270l-.4 .4M243.3 270.1l-.3 .3M243.3 270.1l-.3 .4M243.4 270.2l-.4 .3M243.4 270.2l-.3 .3"/>
<path d="M243.5 270.2l-.4 .4M243.5 270.3l-.4 .3M243.6 270.4l-.4 .3 .4-.3M243.7 270.5l-.4 .3 .4-.4-.4 .4M243.8 270.5l-.4 .4M243.8 270.6l-.4 .4M243.8 270.6l-.3 .4M243.9 270.7l-.4 .4M243.9 270.8l-.3 .3M244 270.8l-.4 .4M244 270.9l-.3 .3M244.1 270.9l-.4 .3"/>
<path d="M244.1 267h.7l-2.2 2.2M244.1 267l-2.1 2.1M244.1 267l-1.3 1.3M244.1 270.9l-.4 .4M244.1 271l-.3 .3M244.2 267l-2.7 2.7M244.2 271l-.4 .4M244.2 271.1l-.3 .3M244.3 271.1l-.4 .4M244.3 267l-2.8 2.8M244.3 271.1l-.4 .4 .4-.3M244.3 271.8l.3-.3-.2 .3"/>
<path d="M244.4 267l-2.9 2.9M244.4 271.2l-.4 .4M244.4 271.3l-.3 .4M244.4 267l-2.4 2.4M244.5 271.4l-.4 .3M244.5 267l-2.4 2.4M244.5 271.4l-.3 .4M244.6 267l-2.5 2.5M244.6 271.8l.1-.2v.2M244.7 267l-2.6 2.5M244.7 271.6l-.3 .2M244.7 271.6l-.2 .2"/>
<path d="M244.7 267l-2.5 2.6M244.8 271.7l-.1 .1M244.8 271.7v.1M246.7 272.3h45M291.7 265.4v20.9M361.7 272.3h45M361.7 265.4v20.9M396.7 272.3h.1M396.7 279.4h.1M396.7 272.3v14M13.2 280.3h141.6M13.2 286.3h393.5"/>
<path d="M210.4 281.4l5.8-.9v4.4l-5.8-1zM406.7 288.5v-276.5h-393.5v277.6"/>
<circle cx="232.3" cy="269.4" r="2"/>
<circle cx="232.3" cy="269.4" r="2.5"/>
<circle cx="221.1" cy="282.7" r="1.1"/>
<circle cx="221.1" cy="282.7" r="2.17"/>
</g>
<path d="M208.2 282.7h15.8" fill="none" stroke="#191924" stroke-width=".19" stroke-dasharray="15.2 1.3 1.3 1.3" stroke-dashoffset="7.9"/>
<path d="M221.1 279.9v5.5" fill="none" stroke="#191924" stroke-width=".19" stroke-dasharray="15.2 1.3 1.3 1.3" stroke-dashoffset="14.4"/>
<g fill="#00a599">
<path d="M179.6 231.2l2.6-.3v.7zM229.6 230.9l2.5 .3-2.5 .4zM177.1 220.2l.6 .5 1.5-2.2z"/>
<path d="M229.6 184.9l2.5 .4-2.5 .4zM179.6 185.3l2.6-.4v.8z"/>
<path d="M248.3 218l.4 2.6h-.8zM247.9 191.9h.8l-.4 2.6z"/>
<path d="M162.9 191.9h.8l-.4 2.6zM163.3 218l.4 2.6h-.8z"/>
</g>
<g fill="none" stroke="#000" stroke-width=".25">
<path d="M173.3 36.8h65v187.5h-65zM201.9 199.9h1.5a2.77 2.77 0 0 1 3.1 1.4 2.01 2.01 0 0 1-2 2.6h-.6l2.8 3.5h-.9l-2.7-3.5h-.6v3.5h-.6zM209.2 199.9h3.1v.8h-2.6l-.4 1.9a2.48 2.48 0 0 1 2.8 .9 2.48 2.48 0 0 1 0 2.9 2.43 2.43 0 0 1-2.6 1.1 2.43 2.43 0 0 1-1.9-2h.7a1.79 1.79 0 0 0 3 .8 1.79 1.79 0 0 0-.6-3l-.7-.1-1.6 .4zM202.5 200.7h1.4a1.52 1.52 0 0 1 2 1.2 1.31 1.31 0 0 1-1.5 1.2h-1.9z"/>
<circle cx="179.6" cy="194.5" r=".71"/>
<circle cx="179.6" cy="194.5" r=".59"/>
<circle cx="232.2" cy="194.5" r=".72"/>
<circle cx="232.2" cy="194.5" r=".58"/>
<circle cx="179.6" cy="218" r=".7"/>
<circle cx="179.6" cy="218" r=".59"/>
<circle cx="232.1" cy="218" r=".72"/>
<circle cx="232.2" cy="218" r=".58"/>
</g>
<g font-size="4.7" fill="#00a599">
<text x="195.6" y="184.2">210+/-0,5</text>
<text x="162.3" y="213.3" transform="rotate(-90 162.3 213.3)">94+/-1</text>
<text x="247.3" y="213.3" transform="rotate(-90 247.3 213.3)">94+/-1</text>
<text x="153" y="233.2">5,70</text>
<text x="195.6" y="230.2">210+/-0,5</text>
</g>
<g font-size="3.5" fill="#191924">
<text x="14.7" y="260">Rev.</text>
<text x="56.2" y="260">Description</text>
<text x="130.2" y="260.5">Prep.</text>
<text x="143.5" y="260.5">Date</text>
</g>
<g font-size="3.4" fill="#191924">
<text x="29" y="11.6">1</text>
<text x="61.7" y="11.6">2</text>
<text x="94.5" y="11.6">3</text>
<text x="127.2" y="11.6">4</text>
<text x="160" y="11.6">5</text>
<text x="192.7" y="11.6">6</text>
<text x="225.5" y="11.6">7</text>
<text x="258.2" y="11.6">8</text>
<text x="291" y="11.6">9</text>
<text x="323.7" y="11.6">10</text>
<text x="356.5" y="11.6">11</text>
<text x="389.2" y="11.6">12</text>
<text x="10.4" y="30.2">A</text>
<text x="407.4" y="30.2">A</text>
<text x="10.4" y="64.3">B</text>
<text x="407.4" y="64.3">B</text>
<text x="10.4" y="98.4">C</text>
<text x="407.4" y="98.4">C</text>
<text x="10.4" y="132.6">D</text>
<text x="407.4" y="132.6">D</text>
<text x="10.4" y="166.7">E</text>
<text x="407.4" y="166.7">E</text>
<text x="10.4" y="200.8">F</text>
<text x="407.4" y="200.8">F</text>
<text x="10.4" y="234.9">G</text>
<text x="407.4" y="234.9">G</text>
<text x="156.2" y="262.8">mm</text>
<text x="10.4" y="269.1">H</text>
<text x="407.4" y="269.1">H</text>
<text x="247.8" y="270.7">Mikerov M.</text>
<text x="190.3" y="277.9">1.95 kg</text>
<text x="399.4" y="277.5">1/1</text>
<text x="229.4" y="284.9">1:5</text>
<text x="239.9" y="284.9">A3</text>
</g>
<g font-size="2.1" fill="#191924">
<text x="155.4" y="258.7">Material</text>
<text x="155.2" y="267.4">Surface finishing</text>
<text x="247.9" y="267.3">Designer</text>
<text x="285.4" y="267.3">Date</text>
<text x="292.3" y="267.3">Title</text>
<text x="362.5" y="267.3">Customer Doc. No</text>
<text x="155.2" y="274.3">Non-tolerated dimensions</text>
<text x="190.3" y="274.3">Weight</text>
<text x="220.9" y="275.2">FINLAND</text>
<text x="248" y="274.4">Checked</text>
<text x="362.5" y="274.4">Design number</text>
<text x="399.4" y="274.4">Page</text>
<text x="155.2" y="281.2">Item ID</text>
<text x="228.5" y="281.2">Scale</text>
<text x="239.6" y="281.2">Size</text>
<text x="248.2" y="281.2">Approved</text>
<text x="292.5" y="281.2">Project</text>
<text x="362.4" y="281.3">Trafotek Doc. No</text>
<text x="400" y="281.3">Rev</text>
</g>
<g font-size="1.9" fill="#191924">
<text x="14.6" y="287.5">L204-1 010210 JKa</text>
<text x="218.2" y="288">WE RESERVE ALL RIGHTS IN THIS DOCUMENT AND IN THE INFORMATION CONTAINED THEREIN. REPRODUCTION, USE OR DISCLOSURE TO THIRD PARTIES WITHOUT EXPRESS AUTHORITY IS STRICTLY FORBIDDEN.</text>
</g>
</svg>
